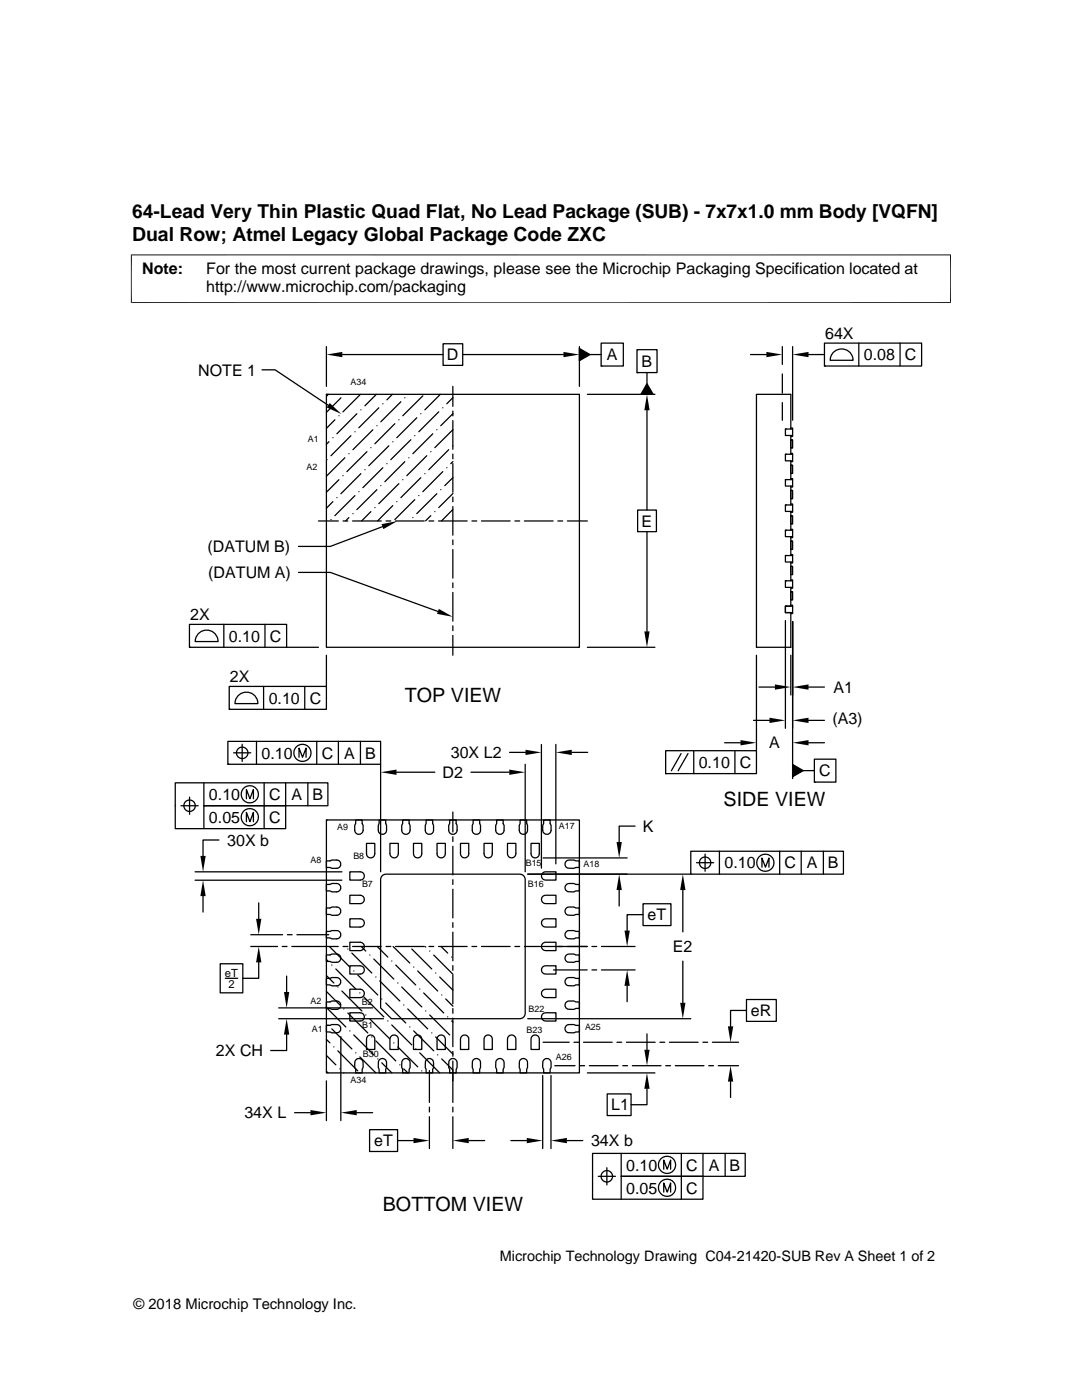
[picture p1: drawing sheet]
<svg xmlns="http://www.w3.org/2000/svg" width="216mm" height="279mm" viewBox="0 0 216 279" stroke-linecap="round" stroke-linejoin="round" font-family="sans-serif">
<g fill="none" stroke="#000" stroke-width=".25">
<path d="M52.3 73.8h2.6l10.6 7.1M65.1 69.2v7.9M65.1 78.7h50.5v50.5h-50.5zM65.1 78.7h.1M65.5 78.7l-.3 .3M68 79.4l-2.9 2.9M68.3 70.8h20.1M71.9 78.7l-3.5 3.5M75.1 78.7l-2.3 2.3M78.3 78.7l-1.1 1.1M80.8 79.4h.1M84.4 79l-4 4"/>
<path d="M87.9 78.7l-3.1 3.1M88.4 68.6h3.9v4.3h-3.9zM90.4 77.1v4M90.4 79.4l-1.2 1.2M92.3 70.8h20.1M115.6 69.2v7.9M115.6 69.6l2.1 1.2-2.1 1.2zM117.2 78.7h13.5M117.7 70.8h2.3M120 68.5h4.4v4.5h-4.4zM120 73h.1M127.1 69.8h4v4.6h-4z"/>
<path d="M127.1 74.4h.1M129.1 76.6l1.2 2.1h-2.4zM129.1 74.4v2.2M149.8 70.8h3.1M156.1 69.2v3.5M156.1 74.6v3.8M158.2 69.2v14.7M161.3 70.8h3.2M164.5 68.5h19.4v4.5h-19.4zM164.5 73h.1M166.4 70.2a2.29 2.29 0 0 1 2.5-.4 2.29 2.29 0 0 1 1.3 2.1h-4.5l.3-1.2zM171.4 68.5v4.5"/>
<path d="M179.6 68.5v4.5M65.2 91.7h.1M65.6 88.2l-.5 .5M66.4 87.4h.1M66.8 83.8l-1.7 1.7M67.2 99.3h.1M67.6 95.7l-2.5 2.5M67.6 83h.1M68.4 94.9h.1M68.8 91.4l-3.7 3.6M69.6 90.6h.1M70 87l-4 4"/>
<path d="M70.8 98.9l-4 4M70.8 86.2h.1M71.2 82.6l-4 4M71.6 98.1h.1M72 81.8h.1M72 94.5l-4 4M72.8 93.7h.1M73.2 90.1l-4 4M74 89.3h.1M74.4 85.8l-4 3.9M75.2 97.7l-4 4M75.2 85h.1"/>
<path d="M75.6 81.4l-4 4M76 96.9h.1M76.4 93.3l-4 4M76.4 80.6h.1M77.2 92.5h.1M77.6 89l-4 3.9M78.4 88.2h.1M78.8 84.6l-4 4M79.6 96.5l-4 4M79.6 83.8h.1M80 80.2l-4 4M80.4 95.7h.1"/>
<path d="M80.8 92.1l-4 4M81.6 91.4h.1M82 87.8l-4 3.9M82.8 87h.1M82.8 99.7l-4 4M83.2 83.4l-4 4M83.6 98.9h.1M84 95.3l-4 4M84 82.6h.1M84.8 94.5h.1M85.2 91l-4 3.9M86 90.1h.1"/>
<path d="M86.4 86.6l-4 4M87.2 85.8h.1M87.2 98.5l-4 4M87.5 82.2l-3.9 4M87.9 97.7h.1M88.3 81.4h.1M88.3 94.1l-3.9 4M89.2 93.3h.1M89.5 89.7l-3.9 4M90.3 89h.1M90.4 82v1M90.4 83.9v5.8"/>
<path d="M90.4 90.6v1M90.4 92.5v5.7M90.4 99.2v.9M90.4 85.7l-3.6 3.6M90.4 82.6l-2.5 2.4M90.4 95.3l-1.6 1.6M90.4 92.1l-.5 .4M90.4 98.5l-2.9 2.8M129.1 81.9v19.9M156.1 80.3v3.6M156.7 95.7h1.5v1.3h-1.5zM156.7 95.7h.1"/>
<path d="M156.7 90.7h1.5v1.3h-1.5zM156.7 90.7h.1M156.7 85.6h1.5v1.3h-1.5zM156.7 85.6h.1M157.8 95.5h.4v.2M157.8 90.5h.4v.2M157.8 85.4h.4v.2M157.8 97.9h.4v1.6h-.4zM157.8 97.9h.1M157.8 92.8h.4v1.7h-.4zM157.8 92.8h.1M157.8 87.8h.4v1.6h-.4z"/>
<path d="M157.8 87.8h.1M157.8 85.6v-6.9h-6.9v50.5h6.9v-6.9h-1.1v-1.3h1.1v-3.8M157.8 86.9v3.8M157.8 92v3.7M157.8 97v3.8M158.2 97v.2h-.4M158.2 92v.1h-.4M158.2 86.9v.2h-.4M59.6 114.2h6.3l21.5 7.8M63.5 104h4M66 103.7h.1M66.4 100.1l-1.3 1.3"/>
<path d="M68.5 104h.9M69.6 103.3l-.6 .6M70.4 104h5.7M70.4 102.5h.1M74 102.1l-1.8 1.8M74.8 101.3h.1M76.3 105.1l-10.4 4h-6.3M77 104h1M78.4 100.9l-3 3M78.9 104h5.7M79.2 100.1h.1M82.4 103.3h.1"/>
<path d="M85.6 104h1M86 102.9l-1.1 1M86.8 102.1h.1M87.5 104h5.7M90.3 101.7l-2.2 2.2M90.4 101.1v5.7M90.4 107.8v.9M90.4 109.7v5.7M90.4 116.3v1M90.4 118.2v5.8M94.2 104h.9M96.1 104h5.7"/>
<path d="M102.7 104h1M104.6 104h5.8M111.3 104h1M113.2 104h4M127.2 101.8h3.8v4.3h-3.8zM129.1 106.1v19.9M156.7 115.9h1.5v1.3h-1.5zM156.7 115.9h.1M156.7 110.9h1.5v1.3h-1.5zM156.7 110.9h.1M156.7 105.8h1.5v1.3h-1.5zM156.7 105.8h.1"/>
<path d="M156.7 100.8h1.5v1.3h-1.5zM156.7 100.8h.1M157.8 115.7h.4v.2M157.8 110.7h.4v.2M157.8 105.6h.4v.2M157.8 100.6h.4v.2M157.8 118.1h.4v1.6h-.4zM157.8 118.1h.1M157.8 113h.4v1.7h-.4zM157.8 113h.1M157.8 108h.4v1.6h-.4zM157.8 108h.1"/>
<path d="M157.8 102.9h.4v1.7h-.4zM157.8 102.9h.1M157.8 102.1v3.7M157.8 107.1v3.8M157.8 112.2v3.7M158.2 117.2v.2h-.4M158.2 112.2v.2h-.4M158.2 107.1v.2h-.4M158.2 102.1v.1h-.4M37.8 124.6h19.4v4.6h-19.4zM37.8 129.2h.1M39.7 126.3a2.28 2.28 0 0 1 2.5-.4 2.28 2.28 0 0 1 1.3 2.1h-4.6l.4-1.1z"/>
<path d="M44.7 124.6v4.6M45.7 137h19.4v4.6h-19.4zM47.7 138.7a2.28 2.28 0 0 1 2.4-.4 2.28 2.28 0 0 1 1.4 2.1h-4.6l.3-1.2zM52.6 137v4.6M52.9 124.6v4.6M57.2 129.2h6.3M60.8 137v4.6M65.1 130.8v6.2M90.4 124.9v1M90.4 126.8v4M117.2 129.2h13.5M150.9 130.8v19"/>
<path d="M151.4 137.1h3.2M156.7 121h1.5v1.3h-1.5zM156.7 121h.1M156.7 123.8v21.6M157.8 120.8h.4v.2M157.8 130.8v7.9M158.2 124v31.4M158.2 122.3v.1h-.4M161.3 137.1h3.2M37.8 159.1v3.4M40.7 156.2v4.6h16.3v4.6h-22v-9.2h30.4v4.6h-24.7v4.6M45.5 148h30.4v4.5h-30.4z"/>
<path d="M45.5 152.5h.1M45.7 141.6h.1M46.6 150.2h3.4M48.3 148.5v3.5M49.2 159.4v-1.8l.7 1.8 .7-1.8v1.8M51.2 148v4.5M52.7 156.2v9.2M57 156.2v4.6M59.7 151.1v-1.8l.7 1.8 .7-1.8v1.8M61.4 156.2v4.6M63.2 148v4.5M67.5 148v4.5"/>
<path d="M71.9 148v4.5M75.9 152.5v21.5M79.1 154.1h7.7M94 154.1h7.6M101.7 150.2h3.2M104.8 152.5v21.5M108 148.6v24.6M110.9 148.6v23.8M114.1 150.2h3.2M132.8 149.8h18.1v4.6h-18.1zM132.8 154.4h.1M135.9 150.4l-1.9 3.4"/>
<path d="M137.3 150.4l-2 3.4M138.4 149.8v4.6M144.6 148.2h3.2M146.6 149.8v4.6M150.4 143.8h3.1M158.2 152.6l2.1 1.2-2.1 1.2zM160.3 153.8h2.2M161.3 143.8h3.2M161.3 148.2h3.2M162.5 151.5h4.3v4.6h-4.3zM162.5 156.1h.1M36.1 160.8h3.4"/>
<path d="M38.9 175.7h29.3M38.9 174h29.3M40.5 178.8v3.2M43.7 167.6h-3.2v3.2M49.2 164v-1.9l.7 1.9 .7-1.9v1.9M65.1 176.5h.7a1.75 1.75 0 0 1 2 .1 .83 .83 0 0 1 .1 .9 .83 .83 0 0 1-.7 .5l-2.1-.2zM65.1 171.8h.7a1.88 1.88 0 0 1 2 .1 .83 .83 0 0 1 .1 .9 .83 .83 0 0 1-.7 .5l-2.1-.2zM65.1 163.6h50.5v50.5h-50.5zM65.1 163.6h.1M69.8 178.7h2.1a.84 .84 0 0 1 .8 .8 .84 .84 0 0 1-.8 .8h-2.1zM69.8 174h2.1a.83 .83 0 0 1 .8 .8 .83 .83 0 0 1-.8 .8h-2.1zM71 163.6h1.3v.8a1.75 1.75 0 0 1-.1 1.9 .83 .83 0 0 1-.9 .1 .83 .83 0 0 1-.5-.7z"/>
<path d="M73.1 168.3h1.7v2.1a.83 .83 0 0 1-.8 .8 .83 .83 0 0 1-.9-.8zM75.6 163.6h1.4v.8a1.88 1.88 0 0 1-.1 1.9 .83 .83 0 0 1-.9 .1 .83 .83 0 0 1-.5-.7zM76.2 174.9l.5-.4h.3h27a1.07 1.07 0 0 1 .8 1v27a1.07 1.07 0 0 1-1.1 .8h-25.6l-2.2-2.2v-25.6zM77.8 168.3h1.7v2.1a.84 .84 0 0 1-.9 .8 .84 .84 0 0 1-.8-.8zM80.3 163.6h1.3v.8a1.75 1.75 0 0 1-.1 1.9 .83 .83 0 0 1-.9 .1 .83 .83 0 0 1-.4-.7zM82.5 168.3h1.7v2.1a.83 .83 0 0 1-.9 .8 .83 .83 0 0 1-.8-.8zM85 163.6h1.3v.8a1.88 1.88 0 0 1-.1 1.9 .83 .83 0 0 1-.9 .1 .83 .83 0 0 1-.4-.7zM87.2 168.3h1.7v2.1a.83 .83 0 0 1-.9 .8 .83 .83 0 0 1-.8-.8zM89.7 163.6h1.3v.8a1.78 1.78 0 0 1-.1 1.9 .83 .83 0 0 1-.9 .1 .83 .83 0 0 1-.5-.7zM90.4 162.1v3.9M90.4 167v.9M90.4 168.9v5.7"/>
<path d="M90.4 175.6v.9M90.4 177.5v5.7M91.9 168.3h1.6v2.1a.83 .83 0 0 1-.8 .8 .83 .83 0 0 1-.8-.8zM94.4 163.6h1.3v.8a1.88 1.88 0 0 1-.1 1.9 .83 .83 0 0 1-.9 .1 .83 .83 0 0 1-.5-.7zM96.6 168.3h1.6v2.1a.83 .83 0 0 1-.8 .8 .83 .83 0 0 1-.8-.8zM99.1 163.6h1.3v.8a1.77 1.77 0 0 1-.1 1.9 .83 .83 0 0 1-.9 .1 .83 .83 0 0 1-.5-.7zM101.3 168.3h1.6v2.1a.84 .84 0 0 1-.8 .8 .84 .84 0 0 1-.8-.8zM103.8 163.6h1.3v.8a1.88 1.88 0 0 1-.1 1.9 .83 .83 0 0 1-.9 .1 .83 .83 0 0 1-.5-.7zM105.3 174.5h32.5M106 168.3h1.6v2.1a.83 .83 0 0 1-.8 .8 .83 .83 0 0 1-.8-.8zM108.2 179l.7-.3h2v1.6h-2a.84 .84 0 0 1-.7-1.3zM108.2 174.3l.7-.3h2v1.6h-2a.82 .82 0 0 1-.7-1.3z"/>
<path d="M108.4 171.2h16.7M108.5 163.6h1.3v.8a1.78 1.78 0 0 1-.1 1.9 .84 .84 0 0 1-.9 .1 .84 .84 0 0 1-.5-.7zM113.1 176.5a1.98 1.98 0 0 1 1.8 0h.7v1.3l-1.5 .2a.93 .93 0 0 1-1.1-.2 .93 .93 0 0 1-.1-1.1zM113.1 171.8a2.22 2.22 0 0 1 1.8 0h.7v1.3l-1.5 .2a.92 .92 0 0 1-1.1-.2 .92 .92 0 0 1-.1-1.1zM123.5 177.6v3.2M126.7 164.9h-3.2v3.1M136.2 177.6v8.4M137.8 169.9h30.5v4.6h-30.5zM139 172.2h3.4M140.7 170.5v3.4M143.6 169.9v4.6M152 173.1v-1.9l.7 1.9 .7-1.9v1.9"/>
<path d="M155.6 169.9v4.6M159.9 169.9v4.6M164.3 169.9v4.6M43.9 192.3h4.6v5.8h-4.6zM45 195.2h2.4M50 186.5h6.4M50 188.9h5.4M51.6 192.1v3.1h-3.1M51.6 180.2v3.2M56.3 188.9h1M57.2 194.8v3.2M57.3 186.5h1"/>
<path d="M58.2 188.9h9.3M59.2 186.5h6.4M65.1 200h.7a1.78 1.78 0 0 1 2 .1 .84 .84 0 0 1 .1 .9 .84 .84 0 0 1-.7 .4l-2.1-.1zM65.1 195.3h.7a1.88 1.88 0 0 1 2 .1 .83 .83 0 0 1 .1 .9 .83 .83 0 0 1-.7 .4l-2.1-.1zM65.1 190.6h.7a1.78 1.78 0 0 1 2 .1 .82 .82 0 0 1 .1 .9 .82 .82 0 0 1-.7 .4l-2.1-.1zM65.1 185.9h.7a1.87 1.87 0 0 1 2 .1 .83 .83 0 0 1 .1 .9 .83 .83 0 0 1-.7 .5l-2.1-.2zM65.1 181.2h.7a1.84 1.84 0 0 1 2 .1 .83 .83 0 0 1 .1 .9 .83 .83 0 0 1-.7 .5l-2.1-.2zM65.1 197.9l2.7 2.7M65.1 194.7l1.5 1.5M65.1 191.5l.3 .3M65.8 189l4 4M66.2 192.6h.1"/>
<path d="M67 193.4l4 4M67.4 197h.1M68.2 197.8l4 4M68.5 188.9h.9M69.4 189.4h.1M69.8 197.4h2.1a.84 .84 0 0 1 .8 .9 .84 .84 0 0 1-.8 .8h-2.1zM69.8 192.7h2.1a.83 .83 0 0 1 .8 .9 .83 .83 0 0 1-.8 .8h-2.1zM69.8 188h2.1a.84 .84 0 0 1 .8 .9 .84 .84 0 0 1-.8 .8h-2.1zM69.8 183.4h2.1a.83 .83 0 0 1 .8 .8 .83 .83 0 0 1-.8 .8h-2.1zM70.2 190.2l4 4M70.4 188.9h5.7M70.6 193.8h.1"/>
<path d="M71.4 194.6l4 4M71.8 198.2h.1M72.1 188.9l.9 .9M72.6 199l4 3.9M73.8 190.6h.1M74.6 191.4l4 4M75 195h.1M75.3 188.9l2.1 2.1M75.8 195.8l4 4M76.2 199.4h.1M77 188.9h1M78.2 191.8h.1"/>
<path d="M78.4 188.9l3.4 3.3M78.9 188.9h5.7M79 192.6l4 4M79.4 196.2h.1M80.2 197l4 4M82.2 189.4l3.9 4M82.6 193h.1M83.4 193.8l3.9 4M83.8 197.4h.1M84.5 198.2l4 4M84.8 188.9l.1 .1M85.6 188.9h1"/>
<path d="M85.7 189.8h.1M86.6 190.6l3.8 3.8M86.9 194.2h.1M87.5 188.9h5.7M87.7 195l2.7 2.6M88 188.9l1.3 1.3M88.1 198.6h.1M88.9 199.4l1.5 1.4M90.1 191h.1M90.4 184.1v1M90.4 186v5.7M90.4 192.7v1"/>
<path d="M90.4 194.6v5.7M94.2 188.9h.9M96.1 188.9h5.7M102.7 188.9h1M104.6 188.9h5.8M108.2 188.4l.7-.4h2v1.7h-2a.84 .84 0 0 1-.7-1.3zM108.2 193.1l.7-.4h2v1.7h-2a.82 .82 0 0 1-.7-1.3zM108.2 183.7l.7-.3h2v1.6h-2a.82 .82 0 0 1-.7-1.3zM108.2 197.8l.7-.4h2v1.7h-2a.83 .83 0 0 1-.7-1.3zM110.4 188.9h6.8M110.4 193.6h6.8M112.9 190.7l.2-.1a1.98 1.98 0 0 1 1.8 0h.7v1.3l-1.5 .1a.91 .91 0 0 1-1.1-.2 .91 .91 0 0 1-.1-1.1z"/>
<path d="M113.1 195.2a2.22 2.22 0 0 1 1.8 .1h.7v1.3l-1.5 .1a.92 .92 0 0 1-1.1-.2 .92 .92 0 0 1-.1-1.1zM113.1 185.9a2.22 2.22 0 0 1 1.8 0h.7v1.3l-1.5 .2a.93 .93 0 0 1-1.1-.2 .93 .93 0 0 1-.1-1.1zM113.1 181.2a2.15 2.15 0 0 1 1.8 0h.7v1.3l-1.5 .2a.92 .92 0 0 1-1.1-.2 .92 .92 0 0 1-.1-1.1zM118.1 188.9h1M118.1 193.6h1M120 188.9h6.7M120 193.6h6.7M125.1 196.7v3.2M128.3 182.5h-3.2v3.2M128.3 180.4h5.6v4.3h-5.6zM136.2 191.8v8.3M148.9 199.5h6v4.3h-6z"/>
<path d="M55.6 203.3h20.9M55.6 201.1h18.8M57.2 206.5v3.2h-3.2M65.1 204.6h.7a1.88 1.88 0 0 1 2 .1 .83 .83 0 0 1 .1 .9 .83 .83 0 0 1-.7 .5l-2.1-.1zM65.1 213.8l.3 .3M65.1 207.4l.7 .7M65.1 210.6l1.9 1.9M65.1 201.1l3.9 3.9M65.1 215.7v7.9M65.4 204.6h.1M66.2 205.3l4 4M66.6 208.9h.1"/>
<path d="M67.4 209.7l4 4M67.8 213.3h.1M68 206.9v16.7M68.6 214.1h.1M68.6 201.4h.1M69.4 202.2l4 3.9M69.8 202.1h2.1a.83 .83 0 0 1 .8 .8 .83 .83 0 0 1-.8 .9h-2.1zM69.8 205.7h.1M70.6 206.5l4 4M71 211.5a.84 .84 0 0 1 .9-.2 .84 .84 0 0 1 .6 .8l-.2 2h-1.3l-.2-1.9zM71 210.1h.1M71.8 210.9l3.2 3.2"/>
<path d="M73 202.6h.1M73.4 206.8a.83 .83 0 0 1 .9-.2 .83 .83 0 0 1 .5 .8v2h-1.7v-2zM73.8 203.3l4 4M74.2 206.9h.1M75 207.7l4 4M75.4 211.3h.1M75.7 211.5a.83 .83 0 0 1 .9-.2 .83 .83 0 0 1 .5 .8l-.1 2h-1.4l-.1-1.9zM76.2 212.1l2 2M77 200.2l4 4M77.4 203.8h.1M78.1 206.8a.83 .83 0 0 1 .9-.2 .83 .83 0 0 1 .5 .8v2h-1.7v-2zM78.2 204.6l4 3.9"/>
<path d="M78.6 208.1h.1M79.4 208.9l4 4M79.8 212.5h.1M80.4 211.5a.83 .83 0 0 1 .9-.2 .83 .83 0 0 1 .5 .8l-.2 2h-1.3l-.1-1.9zM80.6 213.3l.8 .8M80.6 200.6h.1M81.4 201.4l3.9 3.9M81.8 205h.1M82.6 205.7l4 4M82.8 206.8a.83 .83 0 0 1 .9-.2 .83 .83 0 0 1 .5 .8v2h-1.7v-2zM83 209.3h.1M83.8 210.1l3.9 4"/>
<path d="M84.2 213.7h.1M84.9 201.8h.1M85.1 211.5a.83 .83 0 0 1 .9-.2 .83 .83 0 0 1 .5 .8l-.2 2h-1.3l-.1-1.9zM85.7 213.7v6.3M85.7 202.6l4 3.9M86.1 206.1h.1M86.9 206.9l3.5 3.5M87.3 210.5h.1M87.5 206.8a.83 .83 0 0 1 .9-.2 .83 .83 0 0 1 .5 .8v2h-1.7v-2.3zM88.1 211.3l2.3 2.3M89.3 202.9h.1M89.7 211.5a.83 .83 0 0 1 1-.2 .83 .83 0 0 1 .5 .8l-.2 2h-1.3l-.2-1.9z"/>
<path d="M90.1 203.8l.3 .2M90.4 201.3v.9M90.4 203.2v5.7M90.4 209.8v1M90.4 211.8v8.2M92.2 206.7l.3-.1a.84 .84 0 0 1 1 .8v2h-1.6v-2zM94.4 211.5a.83 .83 0 0 1 .9-.2 .83 .83 0 0 1 .6 .8l-.2 2h-1.3l-.2-1.9zM96.8 206.8a.83 .83 0 0 1 .9-.2 .83 .83 0 0 1 .5 .8v2h-1.6v-2zM99.1 211.5a.83 .83 0 0 1 .9-.2 .83 .83 0 0 1 .6 .8l-.2 2h-1.3l-.2-1.9zM101.5 206.8a.84 .84 0 0 1 .9-.2 .84 .84 0 0 1 .5 .8v2h-1.6v-2zM103.8 211.5a.83 .83 0 0 1 .9-.2 .83 .83 0 0 1 .6 .8l-.2 2h-1.3l-.2-1.9zM105.3 203.3h32.5"/>
<path d="M106.2 206.8a.83 .83 0 0 1 .9-.2 .83 .83 0 0 1 .5 .8v2h-1.6v-2zM108.2 202.5l.7-.4h2v1.7h-2a.82 .82 0 0 1-.7-1.3zM108.3 214.6v14.6M108.4 208h5.2M108.5 211.5a.83 .83 0 0 1 .9-.2 .83 .83 0 0 1 .6 .8l-.2 2h-1.3l-.2-1.9zM109.9 214.6v14.6M110.7 212.7h4M112.9 200.1l.2-.2a1.98 1.98 0 0 1 1.8 .1h.7v1.3l-1.5 .1a.93 .93 0 0 1-1.1-.2 .93 .93 0 0 1-.1-1.1zM113.1 204.6a2.22 2.22 0 0 1 1.8 0h.7v1.4l-1.5 .1a.92 .92 0 0 1-1.1-.2 .92 .92 0 0 1-.1-1.1zM114.5 208h1M115.7 212.7h.9M116.4 208h5.8"/>
<path d="M117.2 214.1h13.5M117.6 212.7h5.7M121.2 218.3h4.7v4.3h-4.7zM123.1 208h1M124.3 212.7h.9M125 208h5.7M126.2 212.7h5.7M129.1 217.3v3.2h-3.2M129.1 206.3v3.2M131.7 208h.9M132.8 212.7h1M133.6 208h5.7"/>
<path d="M134.7 212.7h5.8M140.3 208h.9M141.4 212.7h1M142.2 208h5.2M143.3 212.7h4.1M145.8 215.9v3.1M148.9 201.7h-3.1v3.1M58.8 222.1h3.2M71.2 222.1h3.2M73.7 225.4h5.6v4.4h-5.6zM79.3 227.6h3.2M85.7 221v.9"/>
<path d="M85.7 222.9v6.3M90.4 221v.9M90.4 222.9v6.3M93.5 227.6h3.2M101.9 227.6h3.2M113.1 227.6h3.2M119.4 234.8h3.4M121.1 233v3.5M124 230.2v4.6h16.3v4.5h-22.1v-9.1h30.5v4.6h-24.7v4.5M132.4 233.3v-1.8l.7 1.8 .7-1.8v1.8M132.4 237.9v-1.8l.7 1.8 .7-1.8v1.8M136 230.2v9.1"/>
<path d="M140.3 230.2v4.6M144.7 230.2v4.6"/>
<circle cx="48.3" cy="150.2" r="1.14"/>
<circle cx="49.8" cy="158.5" r="1.72"/>
<circle cx="60.4" cy="150.3" r="1.71"/>
<circle cx="37.8" cy="160.8" r="1.14"/>
<circle cx="49.8" cy="163.1" r="1.72"/>
<circle cx="140.7" cy="172.2" r="1.14"/>
<circle cx="152.7" cy="172.2" r="1.72"/>
<circle cx="121.1" cy="234.8" r="1.14"/>
<circle cx="133.1" cy="237" r="1.71"/>
<circle cx="133.1" cy="232.5" r="1.71"/>
</g>
<g fill="#000">
<path d="M65.1 70.8l3.2-.6v1.1zM112.4 70.2l3.2 .6-3.2 .5zM115.6 69.6l2.1 1.2-2.1 1.2zM129.1 76.6l1.2 2.1h-2.4zM152.9 70.2l3.2 .6-3.2 .5zM158.2 70.8l3.1-.6v1.1zM65.8 80.4l2.3 2.2-2.9-1.3zM129.1 78.7l.5 3.2h-1zM76.1 104.6l3.2-.6-2.8 1.6zM87.6 121.5l2.8 1.6-3.2-.6zM128.6 126h1l-.5 3.2zM154.6 136.6l3.2 .5-3.2 .5z"/>
<path d="M158.2 137.1l3.1-.5v1zM75.9 154.1l3.2-.5v1zM101.6 153.6l3.2 .5-3.2 .5zM104.9 149.6l3.1 .6-3.1 .5zM110.9 150.2l3.2-.6v1.1zM147.8 147.7l3.1 .5-3.1 .6zM153.5 143.2l3.2 .6-3.2 .5zM158.2 152.6l2.1 1.2-2.1 1.2zM158.2 143.8l3.1-.6v1.1zM158.2 148.2l3.1-.5v1.1zM40.5 175.7l.5 3.1h-1zM40 170.8h1l-.5 3.2z"/>
<path d="M123.5 174.5l.6 3.1h-1.1zM123 168h1.1l-.6 3.2zM136.2 174.5l.6 3.1h-1.1zM51.1 183.4h1.1l-.6 3.1zM51.6 188.9l.6 3.2h-1.1zM56.7 198h1l-.5 3.1zM125.1 193.6l.6 3.1h-1.1zM124.6 185.7h1.1l-.6 3.2zM57.2 203.3l.5 3.2h-1zM128.6 209.5h1l-.5 3.2zM129.1 214.1l.5 3.2h-1zM135.7 200.1h1.1l-.6 3.2z"/>
<path d="M145.8 212.7l.5 3.2h-1.1zM145.2 204.8h1.1l-.5 3.2zM62 221.5l3.1 .6-3.1 .5zM68 222.1l3.2-.6v1.1zM82.5 227.1l3.2 .5-3.2 .6zM90.4 227.6l3.1-.5v1.1zM105.1 227.1l3.2 .5-3.2 .6zM109.9 227.6l3.2-.5v1.1z"/>
</g>
<path d="M26.1 50.9h163.7M26.2 50.8v9.7M189.7 50.8v9.7M26.1 60.4h163.7" fill="none" stroke="#000" stroke-width=".2"/>
<g font-size="3.9">
<text x="26.4" y="48">Dual Row; Atmel Legacy Global Package Code ZXC</text>
<text x="80.8" y="140.1">TOP VIEW</text>
<text x="144.4" y="160.8">SIDE VIEW</text>
<text x="76.4" y="241.7">BOTTOM VIEW</text>
</g>
<text font-size="3.8" x="26.4" y="43.5">64-Lead Very Thin Plastic Quad Flat, No Lead Package (SUB) - 7x7x1.0 mm Body [VQFN]</text>
<g font-size="3.2">
<text x="28.4" y="54.6">Note:</text>
<text x="41.1" y="58.3">http://www.microchip.com/packaging</text>
<text x="41.1" y="54.6">For the most current package drawings, please see the Microchip Packaging Specification located at</text>
<text x="89.2" y="71.9">D</text>
<text x="121.1" y="71.9">A</text>
<text x="164.7" y="67.7">64X</text>
<text x="172.4" y="71.9">0.08</text>
<text x="180.6" y="71.9">C</text>
<text x="39.5" y="75">NOTE 1</text>
<text x="128" y="73.2">B</text>
<text x="128" y="105.1">E</text>
<text x="41.4" y="110.2">(DATUM B)</text>
<text x="41.6" y="115.3">(DATUM A)</text>
<text x="38" y="123.8">2X</text>
<text x="45.7" y="128">0.10</text>
<text x="53.9" y="128">C</text>
<text x="45.9" y="136.2">2X</text>
<text x="53.6" y="140.4">0.10</text>
<text x="61.8" y="140.4">C</text>
<text x="166.3" y="138.3">A1</text>
<text x="153.5" y="149.4">A</text>
<text x="166.1" y="144.6">(A3)</text>
<text x="52.2" y="151.4">0.10</text>
<text x="64.2" y="151.4">C</text>
<text x="68.7" y="151.4">A</text>
<text x="72.8" y="151.4">B</text>
<text x="88.3" y="155.3">D2</text>
<text x="90" y="151.3">30X L2</text>
<text x="139.4" y="153.2">0.10</text>
<text x="147.6" y="153.2">C</text>
<text x="163.5" y="154.9">C</text>
<text x="41.7" y="159.7">0.10</text>
<text x="53.7" y="159.7">C</text>
<text x="58.1" y="159.7">A</text>
<text x="62.3" y="159.7">B</text>
<text x="41.7" y="164.2">0.05</text>
<text x="53.7" y="164.2">C</text>
<text x="128.3" y="166">K</text>
<text x="45.3" y="168.8">30X b</text>
<text x="144.6" y="173.3">0.10</text>
<text x="156.5" y="173.3">C</text>
<text x="161" y="173.3">A</text>
<text x="165.2" y="173.3">B</text>
<text x="129.2" y="183.7">eT</text>
<text x="134.3" y="190">E2</text>
<text x="149.8" y="202.8">eR</text>
<text x="43.1" y="210.8">2X CH</text>
<text x="121.9" y="221.6">L1</text>
<text x="48.8" y="223.2">34X L</text>
<text x="74.7" y="228.7">eT</text>
<text x="117.9" y="228.7">34X b</text>
<text x="124.9" y="233.6">0.10</text>
<text x="136.9" y="233.6">C</text>
<text x="141.4" y="233.6">A</text>
<text x="145.6" y="233.6">B</text>
<text x="124.9" y="238.2">0.05</text>
<text x="136.9" y="238.2">C</text>
</g>
<g font-size="2.9">
<text x="99.7" y="251.7">Microchip Technology Drawing C04-21420-SUB Rev A Sheet 1 of 2</text>
<text x="26.6" y="261.3">© 2018 Microchip Technology Inc.</text>
</g>
<g font-size="2.2">
<text x="44.9" y="195">eT</text>
<text x="45.6" y="197.1">2</text>
</g>
<g font-size="1.8">
<text x="70" y="76.9">A34</text>
<text x="61.4" y="88.1">A1</text>
<text x="61.2" y="93.8">A2</text>
<text x="67.3" y="165.7">A9</text>
<text x="111.5" y="165.4">A17</text>
<text x="62" y="172.3">A8</text>
<text x="70.5" y="171.4">B8</text>
<text x="104.9" y="172.8">B15</text>
<text x="116.4" y="173">A18</text>
<text x="72.2" y="177">B7</text>
<text x="105.3" y="177">B16</text>
<text x="62" y="200.3">A2</text>
<text x="72.2" y="200.6">B2</text>
<text x="105.5" y="201.9">B22</text>
<text x="62.3" y="206">A1</text>
<text x="72.3" y="205.1">B1</text>
<text x="105.1" y="206.2">B23</text>
<text x="116.7" y="205.7">A25</text>
<text x="72.4" y="210.9">B30</text>
<text x="110.9" y="211.5">A26</text>
<text x="70" y="216.1">A34</text>
</g>
</svg>
